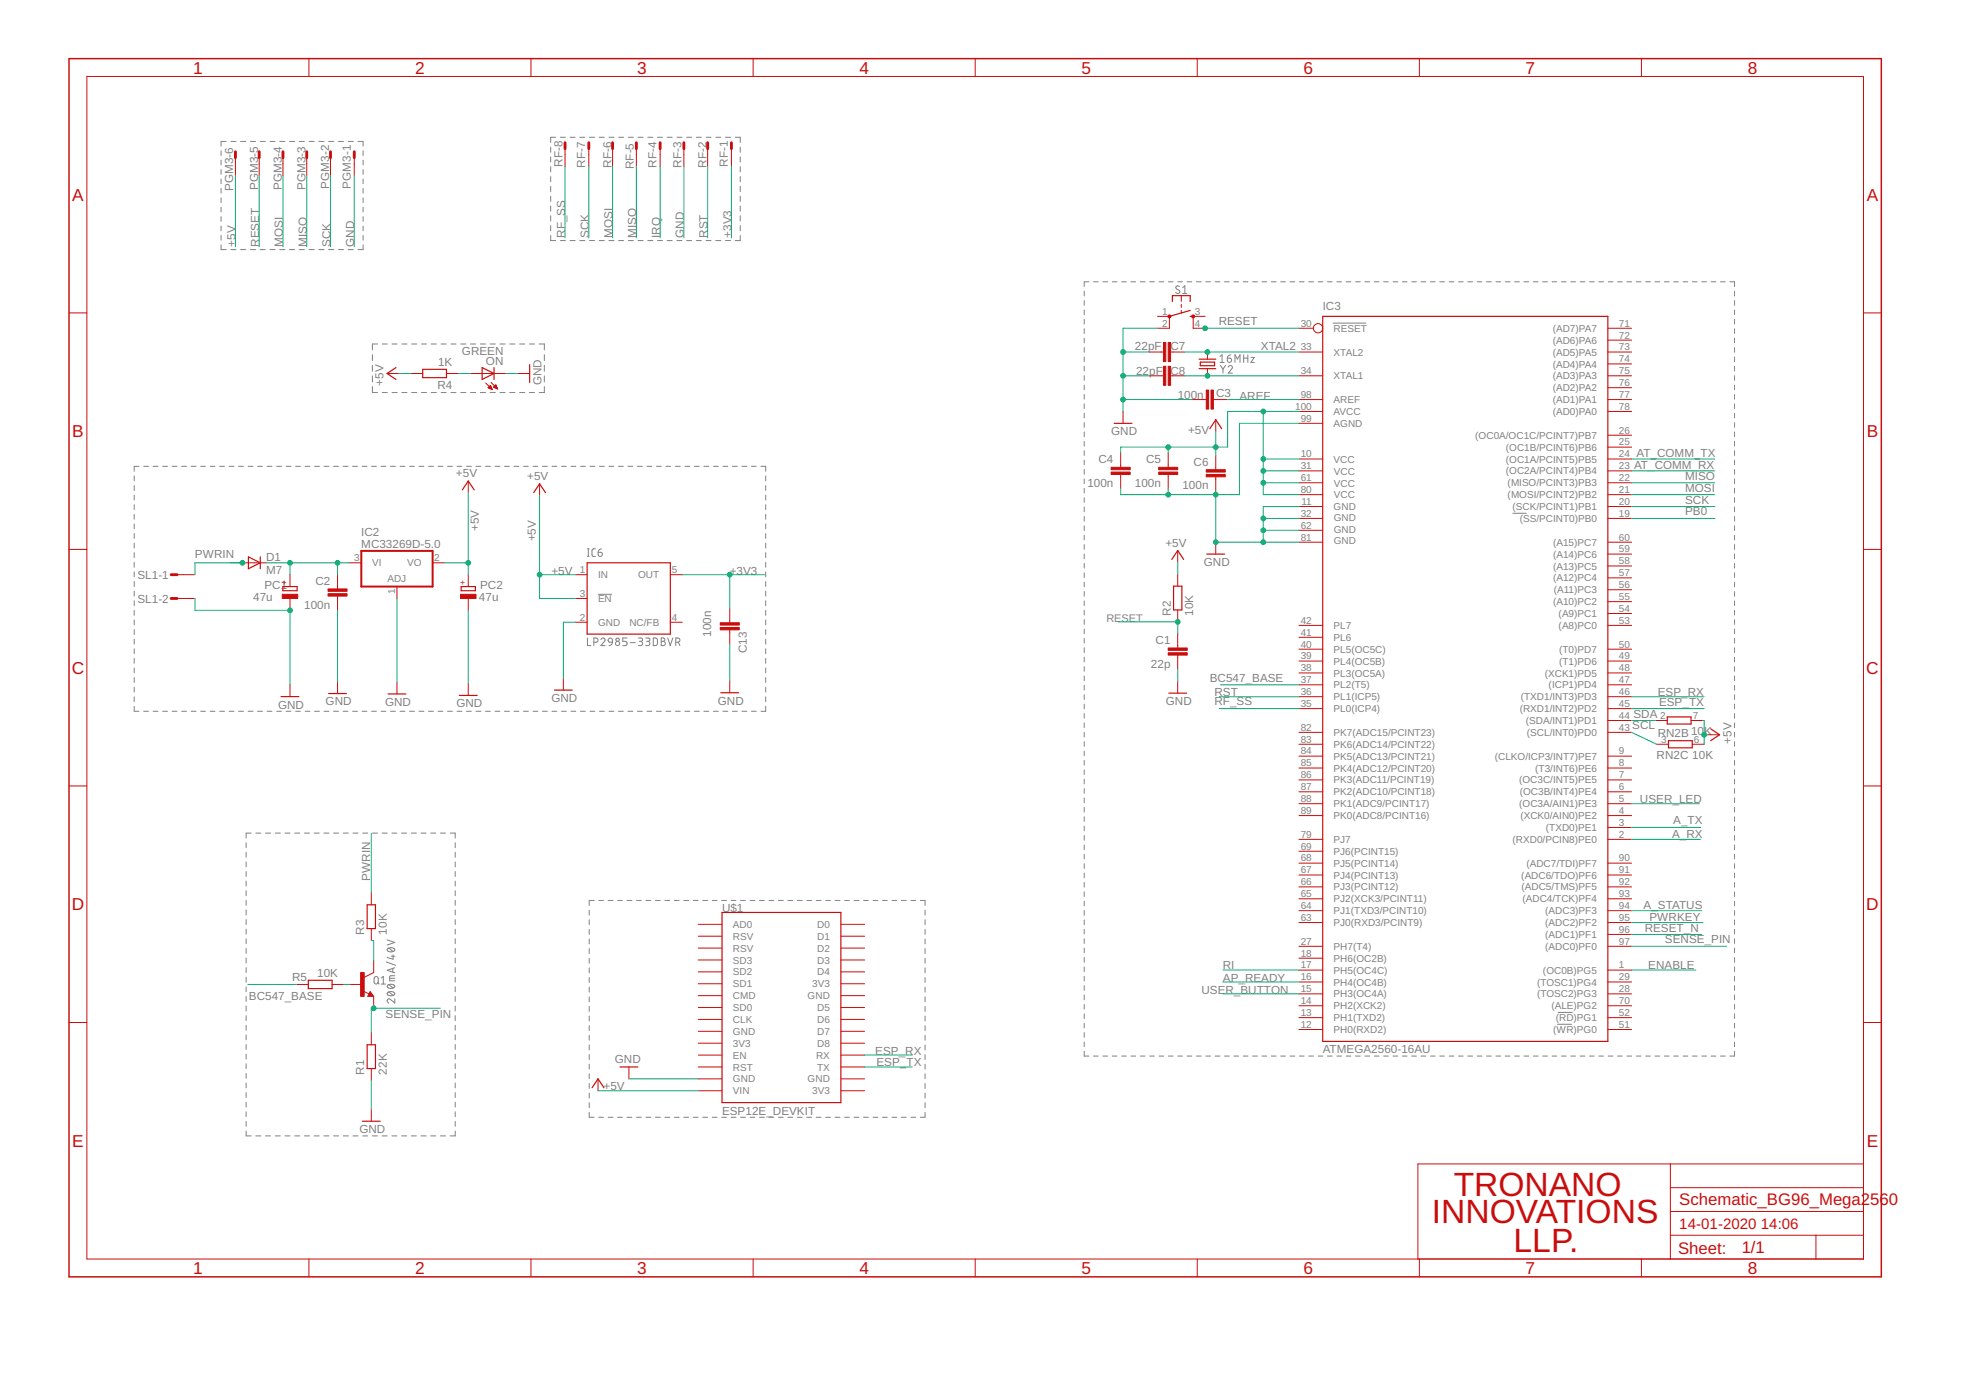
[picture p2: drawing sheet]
<svg xmlns="http://www.w3.org/2000/svg" width="420mm" height="297mm" viewBox="0 0 420 297" stroke-linecap="round" stroke-linejoin="round" font-family="sans-serif">
<g fill="none" stroke="#808080" stroke-width=".21">
<path d="M47.2 32.2v1M47.2 34.2v1M47.2 36.2v1.1M47.2 38.2v1.1M48.3 30.2h-1.1v1M49.3 30.2h1.1M51.4 30.2h1.1M53.5 30.2h1.1M55.6 30.2h1.1M57.7 30.2h1.1M59.8 30.2h1.1M61.9 30.2h1.1"/>
<path d="M64 30.2h1M66.1 30.2h1M68.1 30.2h1.1M70.2 30.2h1.1M72.3 30.2h1.1M74.4 30.2h1.1M76.5 30.2h1.1v1M77.6 32.2v1M77.6 34.2v1M77.6 36.2v1.1M77.6 38.2v1.1M117.7 31.4v1.1"/>
<path d="M117.7 33.5v1.1M117.7 35.6v1.1M117.7 37.7v1.1M117.7 39.8v1.1M118.8 29.3h-1.1v1.1M119.8 29.3h1M121.8 29.3h1.1M123.9 29.3h1.1M126 29.3h1.1M128.1 29.3h1M130.1 29.3h1.1M132.2 29.3h1.1"/>
<path d="M134.3 29.3h1.1M136.4 29.3h1M138.4 29.3h1.1M140.5 29.3h1.1M142.6 29.3h1.1M144.7 29.3h1M146.7 29.3h1.1M148.8 29.3h1.1M150.9 29.3h1.1M153 29.3h1.1M155 29.3h1.1M157.1 29.3h1.1v1.1"/>
<path d="M158.2 31.4v1.1M158.2 33.5v1.1M158.2 35.6v1.1M158.2 37.7v1.1M158.2 39.8v1.1M47.2 40.3v1M47.2 42.3v1M47.2 44.3v1M47.2 46.3v1M47.2 48.3v1M47.2 50.3v1M47.2 52.3v1h1.1"/>
<path d="M49.3 53.3h1.1M51.4 53.3h1.1M53.5 53.3h1.1M55.6 53.3h1.1M57.7 53.3h1.1M59.8 53.3h1.1M61.9 53.3h1.1M64 53.3h1M66.1 53.3h1M68.1 53.3h1.1M70.2 53.3h1.1M72.3 53.3h1.1"/>
<path d="M74.4 53.3h1.1M77.6 40.3v1M77.6 42.3v1M77.6 44.3v1M77.6 46.3v1M77.6 48.3v1M77.6 50.3v1M77.6 52.3v1h-1.1M117.7 41.9v1.1M117.7 44v1.1M117.7 46.1v1.1M117.7 48.2v1.1"/>
<path d="M117.7 50.3v1.1h1.1M119.8 51.4h1M121.8 51.4h1.1M123.9 51.4h1.1M126 51.4h1.1M128.1 51.4h1M130.1 51.4h1.1M132.2 51.4h1.1M134.3 51.4h1.1M136.4 51.4h1M138.4 51.4h1.1M140.5 51.4h1.1"/>
<path d="M142.6 51.4h1.1M144.7 51.4h1M146.7 51.4h1.1M148.8 51.4h1.1M150.9 51.4h1.1M153 51.4h1.1M155 51.4h1.1M158.2 41.9v1.1M158.2 44v1.1M158.2 46.1v1.1M158.2 48.2v1.1M158.2 50.3v1.1h-1.1"/>
<path d="M79.6 75.8v1.3M79.6 78.1v1.2M80.7 73.5h-1.1v1.3M81.7 73.5h1.1M83.8 73.5h1.1M85.9 73.5h1.1M88 73.5h1.1M90.1 73.5h1.1M92.2 73.5h1.1M94.3 73.5h1.1M96.4 73.5h1.1M98.5 73.5h1.1"/>
<path d="M100.6 73.5h1.1M102.7 73.5h1.1M104.8 73.5h1.1M106.8 73.5h1.1M108.9 73.5h1.1M111 73.5h1.1M113.1 73.5h1.1M115.2 73.5h1.1v1.3M116.3 75.8v1.3M116.3 78.1v1.2M231.7 62.2v1M231.7 64.2v1"/>
<path d="M231.7 66.3v.9M231.7 68.2v1.1M231.7 70.3v1M231.7 72.3v1M231.7 74.3v1M231.7 76.3v1M231.7 78.3v1M232.7 60.2h-1v1M233.7 60.2h1M235.7 60.2h1M237.7 60.2h1M239.7 60.2h1"/>
<path d="M241.7 60.2h1M243.7 60.2h1M245.7 60.2h1M247.7 60.2h1M249.7 60.2h1M251.7 60.2h1M252.1 61.2l-.6-.1-.2 .3 .1 .3 .6 .3a.41 .41 0 0 1 0 .7 .41 .41 0 0 1-.6-.1l-.2-.1M252.8 61.4l.4-.3v1.6M252.8 62.7h.9M253.7 60.2h1M255.7 60.2h1M257.7 60.2h1"/>
<path d="M259.7 60.2h1M260.7 76.2l.5-.4v1.6M260.7 77.4h.9M260.8 78.1l.6 .8M261.4 78.9v.8M261.7 60.2h1M261.9 78.1l-.5 .8M262.3 76.5h.5a.45 .45 0 0 1 .4 .5 .45 .45 0 0 1-.5 .4 .45 .45 0 0 1-.4-.4zM262.5 78.5a.44 .44 0 0 1 .6-.4 .44 .44 0 0 1 .1 .7l-.7 .9h.9M263 75.8l-.6 .3-.1 .4M263.7 60.2h1M263.9 77.4v-1.6l.6 .9 .5-.9v1.6"/>
<path d="M265.7 60.2h1M265.8 76.5h.9M265.8 75.8v1.6M266.7 75.8v1.6M267.3 76.4h.8l-.8 1h.8M267.7 60.2h1M269.7 60.2h1M271.7 60.2h1M273.7 60.2h1M275.7 60.2h1M277.7 60.2h1M279.7 60.2h1"/>
<path d="M281.7 60.2h1M283.7 60.2h1M284.9 69h7M285.7 60.2h1M287.7 60.2h1M289.7 60.2h1M291.7 60.2h1M293.7 60.2h1M295.7 60.2h1M297.7 60.2h1M299.7 60.2h1M301.7 60.2h1"/>
<path d="M303.7 60.2h1M305.7 60.2h1M307.7 60.2h1M309.7 60.2h1M311.7 60.2h1M313.7 60.2h1M315.7 60.2h1M317.7 60.2h1M319.7 60.2h1M321.7 60.2h1M323.7 60.2h1M325.7 60.2h1"/>
<path d="M327.7 60.2h1M329.7 60.2h1M331.7 60.2h1M333.7 60.2h1M335.7 60.2h1M337.7 60.2h1M339.7 60.2h1M341.7 60.2h1M343.7 60.2h1M345.7 60.2h1M347.7 60.2h1M349.7 60.2h1"/>
<path d="M351.7 60.2h1M353.7 60.2h1M355.7 60.2h1M357.7 60.2h1M359.7 60.2h1M361.7 60.2h1M363.7 60.2h1M365.7 60.2h1M367.7 60.2h1M369.7 60.2h1v1M370.7 62.2v1M370.7 64.2v1"/>
<path d="M370.7 66.3v.9M370.7 68.2v1.1M370.7 70.3v1M370.7 72.3v1M370.7 74.3v1M370.7 76.3v1M370.7 78.3v1M29.7 99.7h-1v1M30.7 99.7h1M32.7 99.7h1.1M34.8 99.7h1M36.8 99.7h1"/>
<path d="M38.8 99.7h1.1M40.9 99.7h1M42.9 99.7h1M44.9 99.7h1M46.9 99.7h1.1M49 99.7h1M51 99.7h1M53 99.7h1.1M55.1 99.7h1M57.1 99.7h1M59.1 99.7h1.1M61.2 99.7h1"/>
<path d="M63.2 99.7h1M65.2 99.7h1M67.2 99.7h1.1M69.3 99.7h1M71.3 99.7h1M73.3 99.7h1.1M75.4 99.7h1M77.4 99.7h1M79.4 99.7h1M79.6 80.3v1.3M79.6 82.6v1.3h1.1M81.4 99.7h1.1"/>
<path d="M81.7 83.9h1.1M83.5 99.7h1M83.8 83.9h1.1M85.5 99.7h1M85.9 83.9h1.1M87.5 99.7h1.1M88 83.9h1.1M89.6 99.7h1M90.1 83.9h1.1M91.6 99.7h1M92.2 83.9h1.1M93.6 99.7h1"/>
<path d="M94.3 83.9h1.1M95.7 99.7h1M96.4 83.9h1.1M97.7 99.7h1M98.5 83.9h1.1M99.7 99.7h1M100.6 83.9h1.1M101.7 99.7h1.1M102.7 83.9h1.1M103.8 99.7h1M104.8 83.9h1.1M105.8 99.7h1"/>
<path d="M106.8 83.9h1.1M107.8 99.7h1.1M108.9 83.9h1.1M109.9 99.7h1M111 83.9h1.1M111.9 99.7h1M113.1 83.9h1.1M113.9 99.7h1M115.9 99.7h1.1M116.3 80.3v1.3M116.3 82.6v1.3h-1.1M118 99.7h1"/>
<path d="M120 99.7h1M122 99.7h1.1M124.1 99.7h1M126.1 99.7h1M128.1 99.7h1M130.2 99.7h1M132.2 99.7h1M134.2 99.7h1M136.2 99.7h1.1M138.3 99.7h1M140.3 99.7h1M142.3 99.7h1"/>
<path d="M144.4 99.7h1M146.4 99.7h1M148.4 99.7h1M150.4 99.7h1.1M152.5 99.7h1M154.5 99.7h1M156.5 99.7h1.1M158.6 99.7h1M160.6 99.7h1M162.6 99.7h1v1M231.7 80.3v1M231.7 82.3v1"/>
<path d="M231.7 84.3v1M231.7 86.3v1M231.7 88.3v1M231.7 90.3v1M231.7 92.3v1M231.7 94.3v1M231.7 96.3v1M231.7 98.3v1M370.7 80.3v1M370.7 82.3v1M370.7 84.3v1M370.7 86.3v1"/>
<path d="M370.7 88.3v1M370.7 90.3v1M370.7 92.3v1M370.7 94.3v1M370.7 96.3v1M370.7 98.3v1M28.7 101.7v1.1M28.7 103.8v1M28.7 105.8v1M28.7 107.9v1M28.7 109.9v1.1M28.7 112v1"/>
<path d="M28.7 114v1.1M28.7 116.1v1M28.7 118.1v1.1M125.5 118.9h.4M125.5 117.3h.4M125.7 117.3v1.6M127.3 117.3h-.6l-.2 .3 .1 1.1 .1 .2h.6M127.8 118h.6a.45 .45 0 0 1 .3 .5 .45 .45 0 0 1-.5 .4 .45 .45 0 0 1-.4-.4zM128.5 117.3l-.5 .3-.2 .4M163.6 101.7v1.1M163.6 103.8v1M163.6 105.8v1"/>
<path d="M163.6 107.9v1M163.6 109.9v1.1M163.6 112v1M163.6 114v1.1M163.6 116.1v1M163.6 118.1v1.1M231.7 100.3v1M231.7 102.3v1.1M231.7 104.4v.9M231.7 106.4v1M231.7 108.4v1M231.7 110.4v1"/>
<path d="M231.7 112.4v1M231.7 114.4v1M231.7 116.4v1M231.7 118.4v1M323.3 109.7h2.9M370.7 100.3v1M370.7 102.3v1.1M370.7 104.4v.9M370.7 106.4v1M370.7 108.4v1M370.7 110.4v1M370.7 112.4v1"/>
<path d="M370.7 114.4v1M370.7 116.4v1M370.7 118.4v1M28.7 120.2v1M28.7 122.2v1.1M28.7 124.3v1M28.7 126.3v1.1M28.7 128.4v1M28.7 130.4v1.1M28.7 132.5v1M28.7 134.5v1.1M28.7 136.6v1"/>
<path d="M28.7 138.6v1.1M125.5 136.3v1.7h.8M126.9 137.2h.5a.46 .46 0 0 0 .4-.4 .46 .46 0 0 0-.4-.5h-.5v1.7M127.8 127h3M128.4 136.7a.44 .44 0 0 1 .6-.3 .44 .44 0 0 1 .2 .7l-.8 .9h.9M130.1 136.5l.3-.2 .3 .2 .2 .7-.8-.1-.1-.3zM130.9 137.2l-.2 .5-.5 .3M134 136.3h-.9v.8h.5a.47 .47 0 0 1 .4 .4 .47 .47 0 0 1-.4 .5h-.5M134.7 137.3h1.1M136.4 136.3h.6a.36 .36 0 0 1 .3 .4 .36 .36 0 0 1-.3 .4h-.4M136.9 137.1a.46 .46 0 0 1 .4 .4 .46 .46 0 0 1-.4 .5h-.5M138 136.3h.5a.36 .36 0 0 1 .4 .4 .36 .36 0 0 1-.4 .4h-.3"/>
<path d="M138.5 137.1a.46 .46 0 0 1 .4 .4 .46 .46 0 0 1-.4 .5h-.5M139.6 136.3l.6 .1 .3 .2v1.1l-.3 .2-.6 .1zM141.3 136.3h.5a.36 .36 0 0 1 .3 .4 .36 .36 0 0 1-.3 .4 .46 .46 0 0 1 .4 .4 .46 .46 0 0 1-.4 .5h-.5zM141.3 137.1h.5M142.7 136.3l.5 1.7 .6-1.7M144.4 137.2h.5a.46 .46 0 0 0 .4-.4 .46 .46 0 0 0-.4-.5h-.5v1.7M144.9 137.2l.4 .8M163.6 120.2v1M163.6 122.2v1.1M163.6 124.3v1M163.6 126.3v1.1M163.6 128.4v1"/>
<path d="M163.6 130.4v1.1M163.6 132.5v1M163.6 134.5v1.1M163.6 136.6v1M163.6 138.6v1.1M231.7 120.4v1M231.7 122.4v1M231.7 124.4v1M231.7 126.4v1M231.7 128.4v1M231.7 130.4v1M231.7 132.4v1"/>
<path d="M231.7 134.4v1M231.7 136.4v1M231.7 138.4v1M370.7 120.4v1M370.7 122.4v1M370.7 124.4v1M370.7 126.4v1M370.7 128.4v1M370.7 130.4v1M370.7 132.4v1M370.7 134.4v1M370.7 136.4v1"/>
<path d="M370.7 138.4v1M28.7 140.7v1M28.7 142.7v1.1M28.7 144.8v1M28.7 146.9v1M28.7 148.9v1M28.7 150.9v1.1h1M30.7 152h1M32.7 152h1.1M34.8 152h1M36.8 152h1M38.8 152h1.1"/>
<path d="M40.9 152h1M42.9 152h1M44.9 152h1M46.9 152h1.1M49 152h1M51 152h1M53 152h1.1M55.1 152h1M57.1 152h1M59.1 152h1.1M61.2 152h1M63.2 152h1"/>
<path d="M65.2 152h1M67.2 152h1.1M69.3 152h1M71.3 152h1M73.3 152h1.1M75.4 152h1M77.4 152h1M79.4 152h1M81.4 152h1.1M83.5 152h1M85.5 152h1M87.5 152h1.1"/>
<path d="M89.6 152h1M91.6 152h1M93.6 152h1M95.7 152h1M97.7 152h1M99.7 152h1M101.7 152h1.1M103.8 152h1M105.8 152h1M107.8 152h1.1M109.9 152h1M111.9 152h1"/>
<path d="M113.9 152h1M115.9 152h1.1M118 152h1M120 152h1M122 152h1.1M124.1 152h1M126.1 152h1M128.1 152h1M130.2 152h1M132.2 152h1M134.2 152h1M136.2 152h1.1"/>
<path d="M138.3 152h1M140.3 152h1M142.3 152h1M144.4 152h1M146.4 152h1M148.4 152h1M150.4 152h1.1M152.5 152h1M154.5 152h1M156.5 152h1.1M158.6 152h1M160.6 152h1"/>
<path d="M163.6 140.7v1M163.6 142.7v1.1M163.6 144.8v1M163.6 146.9v1M163.6 148.9v1M163.6 150.9v1.1h-1M231.7 140.4v1.1M231.7 142.5v.9M231.7 144.5v1M231.7 146.5v1M231.7 148.5v1M231.7 150.5v1"/>
<path d="M231.7 152.5v1M231.7 154.5v1M231.7 156.5v1M231.7 158.5v1M370.7 140.4v1.1M370.7 142.5v.9M370.7 144.5v1M370.7 146.5v1M370.7 148.5v1M370.7 150.5v1M370.7 152.5v1M370.7 154.5v1"/>
<path d="M370.7 156.5v1M370.7 158.5v1M53.7 178h-1.1v1.1M54.7 178h1.1M56.7 178h1.1M58.8 178h1.1M60.9 178h1.1M63 178h1.1M65.1 178h1M67.1 178h1.1M69.2 178h1.1M71.3 178h1.1"/>
<path d="M73.4 178h1M75.4 178h1.1M77.5 178h1.1M79.6 178h1.1M81.7 178h1M83.8 178h1M85.8 178h1.1M87.9 178h1.1M90 178h1.1M92.1 178h1M94.1 178h1.1M96.2 178h1.1v1.1"/>
<path d="M231.7 160.5v1M231.7 162.5v1M231.7 164.5v1M231.7 166.5v1M231.7 168.5v1M231.7 170.5v1M231.7 172.5v1M231.7 174.5v1M231.7 176.6v.9M231.7 178.5v1.1M370.7 160.5v1M370.7 162.5v1"/>
<path d="M370.7 164.5v1M370.7 166.5v1M370.7 168.5v1M370.7 170.5v1M370.7 172.5v1M370.7 174.5v1M370.7 176.6v.9M370.7 178.5v1.1M52.6 180.1v1M52.6 182.1v1.1M52.6 184.2v1.1M52.6 186.2v1.1"/>
<path d="M52.6 188.3v1.1M52.6 190.4v1M52.6 192.4v1.1M52.6 194.5v1M52.6 196.5v1.1M52.6 198.6v1M97.3 180.1v1M97.3 182.1v1.1M97.3 184.2v1.1M97.3 186.2v1.1M97.3 188.3v1.1M97.3 190.4v1"/>
<path d="M97.3 192.4v1.1M97.3 194.5v1M97.3 196.5v1.1M97.3 198.6v1M125.9 194.5v1.1M125.9 196.6v1M125.9 198.6v1.1M127 192.4h-1.1v1.1M128 192.4h1M130 192.4h1M132 192.4h1M134 192.4h1"/>
<path d="M136 192.4h1.1M138 192.4h1.1M140.1 192.4h1M142.1 192.4h1M144.1 192.4h1M146.1 192.4h1.1M148.2 192.4h1M150.2 192.4h1M152.2 192.4h1M154.2 192.4h1.1M156.3 192.4h1M158.3 192.4h1"/>
<path d="M160.3 192.4h1M162.3 192.4h1M164.3 192.4h1.1M166.3 192.4h1.1M168.4 192.4h1M170.4 192.4h1M172.4 192.4h1M174.4 192.4h1.1M176.5 192.4h1M178.5 192.4h1M180.5 192.4h1M182.5 192.4h1.1"/>
<path d="M184.6 192.4h1M186.6 192.4h1M188.6 192.4h1M190.6 192.4h1M192.6 192.4h1.1M194.7 192.4h1M196.7 192.4h1v1.1M197.7 194.5v1.1M197.7 196.6v1M197.7 198.6v1.1M231.7 180.6v1M231.7 182.6v1"/>
<path d="M231.7 184.6v1M231.7 186.6v1M231.7 188.6v1M231.7 190.6v1M231.7 192.6v1M231.7 194.6v1M231.7 196.6v1M231.7 198.6v1M370.7 180.6v1M370.7 182.6v1M370.7 184.6v1M370.7 186.6v1"/>
<path d="M370.7 188.6v1M370.7 190.6v1M370.7 192.6v1M370.7 194.6v1M370.7 196.6v1M370.7 198.6v1M52.6 200.6v1.1M52.6 202.7v1M52.6 204.7v1.1M52.6 206.8v1M52.6 208.8v1.1M52.6 210.9v1"/>
<path d="M52.6 212.9v1.1M52.6 215v1M52.6 217v1.1M52.6 219.1v1.1M80.1 208.8l.3-.1 .4 .2v.9a.44 .44 0 0 1-.4 .5 .44 .44 0 0 1-.5-.5zM80.7 209.9l.3 .4M81.5 209l.4-.3v1.6M81.5 210.3h.9M82.5 205.6l2 .7M82.7 200.9l1.7 .5-1.7 .6M82.8 212.1a1.03 1.03 0 0 1 1.6 .2 .97 .97 0 0 1-1.7 0zM82.8 210.5a1.03 1.03 0 0 1 1.6 .3 .97 .97 0 0 1-1.7 0z"/>
<path d="M82.8 202.7a1.03 1.03 0 0 1 1.6 .3 .97 .97 0 0 1-1.7 0zM83.1 212l.9 .7M83.1 210.4l.9 .7M83.1 202.6l.9 .7M83.3 209.1h1.1M83.6 204.3h.8M83.9 206.9v.9M84 204.1v.9l-1.3-.4M84.4 213.4v1l-.9-.8a.44 .44 0 0 0-.8 .1 .44 .44 0 0 0 .4 .7M84.4 208.5h-1l-.1 .3v.8h1.1M84.4 206.8l-1.7 .5 1.7 .6M97.3 200.6v1.1"/>
<path d="M97.3 202.7v1M97.3 204.7v1.1M97.3 206.8v1M97.3 208.8v1.1M97.3 210.9v1M97.3 212.9v1.1M97.3 215v1M97.3 217v1.1M97.3 219.1v1.1M125.9 200.7v1M125.9 202.7v1.1M125.9 204.8v1"/>
<path d="M125.9 206.8v1.1M125.9 208.9v1.1M125.9 210.9v1.1M125.9 213v1.1M125.9 215.1v1M125.9 217.1v1.1M125.9 219.2v1M197.7 200.7v1M197.7 202.7v1.1M197.7 204.8v1M197.7 206.8v1.1M197.7 208.9v1.1"/>
<path d="M197.7 210.9v1.1M197.7 213v1.1M197.7 215.1v1M197.7 217.1v1.1M197.7 219.2v1M231.7 200.6v1M231.7 202.6v1M231.7 204.6v1M231.7 206.6v1M231.7 208.6v1M231.7 210.6v1M231.7 212.6v1.1"/>
<path d="M231.7 214.7v.9M231.7 216.7v1M231.7 218.7v1M332.8 218.9h3.1M333 216.3h3M370.7 200.6v1M370.7 202.6v1M370.7 204.6v1M370.7 206.6v1M370.7 208.6v1M370.7 210.6v1M370.7 212.6v1.1"/>
<path d="M370.7 214.7v.9M370.7 216.7v1M370.7 218.7v1M52.6 221.1v1.1M52.6 223.2v1.1M52.6 225.3v1M52.6 227.3v1.1M52.6 229.4v1M52.6 231.4v1.1M52.6 233.5v1M52.6 235.5v1.1M52.6 237.6v1"/>
<path d="M52.6 239.6v1.1M97.3 221.1v1.1M97.3 223.2v1.1M97.3 225.3v1M97.3 227.3v1.1M97.3 229.4v1M97.3 231.4v1.1M97.3 233.5v1M97.3 235.5v1.1M97.3 237.6v1M97.3 239.6v1.1M125.9 221.2v1.1"/>
<path d="M125.9 223.3v1.1M125.9 225.4v1M125.9 227.4v1.1M125.9 229.5v1M125.9 231.5v1.1M125.9 233.6v1.1M125.9 235.6v1.1M125.9 237.7v1.1h1.1M128 238.8h1M130 238.8h1M132 238.8h1M134 238.8h1"/>
<path d="M136 238.8h1.1M138 238.8h1.1M140.1 238.8h1M142.1 238.8h1M144.1 238.8h1M146.1 238.8h1.1M148.2 238.8h1M150.2 238.8h1M152.2 238.8h1M154.2 238.8h1.1M156.3 238.8h1M158.3 238.8h1"/>
<path d="M160.3 238.8h1M162.3 238.8h1M164.3 238.8h1.1M166.3 238.8h1.1M168.4 238.8h1M170.4 238.8h1M172.4 238.8h1M174.4 238.8h1.1M176.5 238.8h1M178.5 238.8h1M180.5 238.8h1M182.5 238.8h1.1"/>
<path d="M184.6 238.8h1M186.6 238.8h1M188.6 238.8h1M190.6 238.8h1M192.6 238.8h1.1M194.7 238.8h1M197.7 221.2v1.1M197.7 223.3v1.1M197.7 225.4v1M197.7 227.4v1.1M197.7 229.5v1M197.7 231.5v1.1"/>
<path d="M197.7 233.6v1.1M197.7 235.6v1.1M197.7 237.7v1.1h-1M231.7 220.7v1M231.7 222.7v1M231.7 224.7v1h1M233.7 225.7h1M235.7 225.7h1M237.7 225.7h1M239.7 225.7h1M241.7 225.7h1M243.7 225.7h1"/>
<path d="M245.7 225.7h1M247.7 225.7h1M249.7 225.7h1M251.7 225.7h1M253.7 225.7h1M255.7 225.7h1M257.7 225.7h1M259.7 225.7h1M261.7 225.7h1M263.7 225.7h1M265.7 225.7h1M267.7 225.7h1"/>
<path d="M269.7 225.7h1M271.7 225.7h1M273.7 225.7h1M275.7 225.7h1M277.7 225.7h1M279.7 225.7h1M281.7 225.7h1M283.7 225.7h1M285.7 225.7h1M287.7 225.7h1M289.7 225.7h1M291.7 225.7h1"/>
<path d="M293.7 225.7h1M295.7 225.7h1M297.7 225.7h1M299.7 225.7h1M301.7 225.7h1M303.7 225.7h1M305.7 225.7h1M307.7 225.7h1M309.7 225.7h1M311.7 225.7h1M313.7 225.7h1M315.7 225.7h1"/>
<path d="M317.7 225.7h1M319.7 225.7h1M321.7 225.7h1M323.7 225.7h1M325.7 225.7h1M327.7 225.7h1M329.7 225.7h1M331.7 225.7h1M333.7 225.7h1M335.7 225.7h1M337.7 225.7h1M339.7 225.7h1"/>
<path d="M341.7 225.7h1M343.7 225.7h1M345.7 225.7h1M347.7 225.7h1M349.7 225.7h1M351.7 225.7h1M353.7 225.7h1M355.7 225.7h1M357.7 225.7h1M359.7 225.7h1M361.7 225.7h1M363.7 225.7h1"/>
<path d="M365.7 225.7h1M367.7 225.7h1M370.7 220.7v1M370.7 222.7v1M370.7 224.7v1h-1M52.6 241.7v1h1.1M54.7 242.7h1.1M56.7 242.7h1.1M58.8 242.7h1.1M60.9 242.7h1.1M63 242.7h1.1M65.1 242.7h1"/>
<path d="M67.1 242.7h1.1M69.2 242.7h1.1M71.3 242.7h1.1M73.4 242.7h1M75.4 242.7h1.1M77.5 242.7h1.1M79.6 242.7h1.1M81.7 242.7h1M83.8 242.7h1M85.8 242.7h1.1M87.9 242.7h1.1M90 242.7h1.1"/>
<path d="M92.1 242.7h1M94.1 242.7h1.1M97.3 241.7v1h-1.1"/>
<circle cx="132" cy="137.5" r=".46"/>
<circle cx="132" cy="136.7" r=".36"/>
</g>
<g fill="none" stroke="#c90d0c" stroke-width=".21">
<path d="M18.6 16.3h379.7v252.7h-379.7zM66 12.5v3.8M113.5 12.5v3.8M161 12.5v3.8M208.4 12.5v3.8M255.9 12.5v3.8M303.3 12.5v3.8M350.8 12.5v3.8M50.3 33.7v3.8M55.4 33.7v3.8M60.5 33.7v3.8M65.6 33.7v3.8"/>
<path d="M70.6 33.7v3.8M75.7 33.7v3.8M120.8 31.8v3.8M125.8 31.8v3.8M130.9 31.8v3.8M136 31.8v3.8M141.1 31.8v3.8M146.2 31.8v3.8M151.2 31.8v3.8M156.3 31.8v3.8M14.8 66.9h3.8M82.7 79.8h2.6"/>
<path d="M87.8 79.8h2.5M95.4 79.8h2.6M100.5 79.8h7.6M110.7 79.8h2.5M245.6 75.2h3M247.4 67.6h2.5v2.5h-2.5M250.2 75.2h3M252.5 63.2v1.2M252.5 65.1v.6M252.5 66.3v.7M257.5 67.6h-2.5v2.5h2.5M258 75.2v1.6"/>
<path d="M258 78.8v1.5M277.6 75.2h5.1M277.6 70.1h3.1M343.6 77.8h5.1M343.6 75.2h5.1M343.6 72.7h5.1M343.6 70.1h5.1M398.3 66.9h3.8M103.8 81.9l1.4 1.3M104.4 82.9h.7M104.4 82.8h.6M104.5 82.7h.4"/>
<path d="M104.6 82.5h.3M104.7 83h.4M104.8 82.4h.1M104.8 82.4l.4 .8-.9-.3zM104.9 81.7l1.4 1.4M105 83.2h.2M105.5 82.7l.5-.5 .3 .9zM105.5 82.7h.7M105.6 82.8h.6M105.6 82.5h.5M105.8 82.4h.2M105.8 82.9h.5"/>
<path d="M105.9 82.3h.1M106.1 83h.2M239.5 96.8v3.1M240 87.9v2.6M245.6 80.3h3M249.7 96.8v3.1M250.2 80.3h3M254.7 85.4h3.1M259.3 85.4h3.1M259.8 89.7v2.5M259.8 97.3v3.1M277.6 87.9h5.1"/>
<path d="M277.6 85.4h5.1M277.6 80.3h5.1M277.6 98.1h5.1M277.6 90.5h5.1M343.6 87.9h5.1M343.6 85.4h5.1M343.6 82.8h5.1M343.6 80.3h5.1M343.6 93h5.1M343.6 98.1h5.1M343.6 95.5h5.1M14.8 117.4h3.8"/>
<path d="M100.1 102.8v2.5M115.3 103.4v2.5M239.5 101.4v3M249.7 101.4v3M251.7 117.6v2.6M259.8 101.9v3M259.8 115.9v2.5M277.6 115.9h5.1M277.6 103.2h5.1M277.6 105.7h5.1M277.6 100.6h5.1M277.6 108.2h5.1"/>
<path d="M277.6 110.8h5.1M277.6 113.3h5.1M343.6 118.4h5.1M343.6 115.9h5.1M343.6 103.2h5.1M343.6 105.7h5.1M343.6 100.6h5.1M343.6 108.2h5.1M343.6 110.8h5.1M398.3 117.4h3.8M37.8 122.8h3.9M37.8 127.9h3.9"/>
<path d="M51.8 120.3h5.1M62 122.8v2.5M62 127.9v2.5M72.1 122.8v3.1M72.1 127.4v3M74.7 120.3h2.5M84.8 125.3v2.6M92.5 120.3h2.5M100.1 122.8v2.5M100.1 127.9v2.5M122.9 122.8h2.6M122.9 127.9h2.6"/>
<path d="M122.9 133h2.6M143.3 122.8h2.5M143.3 133h2.5M156 130v3.1M156 134.6v3M251.7 122.7v2.6M251.7 130.3v2.6M251.7 135.4v3.1M251.7 140v3M277.6 133.6h5.1M277.6 138.7h5.1M277.6 136.2h5.1"/>
<path d="M343.6 133.6h5.1M343.6 131.1h5.1M343.6 128.6h5.1M343.6 126h5.1M343.6 123.5h5.1M343.6 120.9h5.1M343.6 138.7h5.1M62 146.3v2.6M72.1 145.7v2.5M84.8 145.8v2.5M100.1 146.1v2.5M120.4 144.9v2.6"/>
<path d="M156 145.5v2.5M251.7 145.6v2.5M277.6 146.3h5.1M277.6 151.4h5.1M277.6 156.5h5.1M277.6 141.3h5.1M277.6 148.9h5.1M277.6 143.8h5.1M277.6 159h5.1M343.6 146.3h5.1M343.6 151.4h5.1M343.6 156.5h5.1"/>
<path d="M343.6 154h5.1M343.6 141.3h5.1M343.6 148.9h5.1M343.6 143.8h5.1M353.8 154h2.5M354 159h2.6M361.4 154h2.5M361.7 159h2.5M365 157h2.5M14.8 168h3.8M277.6 161.6h5.1M277.6 171.7h5.1"/>
<path d="M277.6 169.2h5.1M277.6 166.7h5.1M277.6 179.4h5.1M277.6 164.1h5.1M277.6 174.3h5.1M343.6 161.6h5.1M343.6 171.7h5.1M343.6 169.2h5.1M343.6 166.7h5.1M343.6 179.4h5.1M343.6 164.1h5.1M343.6 176.8h5.1"/>
<path d="M343.6 174.3h5.1M398.3 168h3.8M79.4 190.8v2.6M79.4 198.4v2.6M149.2 197.5h5.1M179.7 197.5h5.1M277.6 197.1h5.1M277.6 194.6h5.1M277.6 192.1h5.1M277.6 189.5h5.1M277.6 187h5.1M277.6 184.4h5.1"/>
<path d="M277.6 181.9h5.1M343.6 199.7h5.1M343.6 197.1h5.1M343.6 194.6h5.1M343.6 192.1h5.1M343.6 189.5h5.1M343.6 187h5.1M343.6 184.4h5.1M14.8 218.5h3.8M63.4 210.4h2.5M71 210.4h2.5M74.8 210.4h2.5"/>
<path d="M77.6 211.8l1.3 .6M79.1 211.9l.8 1h-1.3zM79.9 205.3v2.5l-2.1 1.1M79.9 212.9v2.6M149.2 200.1h5.1M149.2 202.6h5.1M149.2 205.1h5.1M149.2 207.7h5.1M149.2 210.2h5.1M149.2 212.8h5.1M149.2 215.3h5.1M149.2 217.8h5.1"/>
<path d="M179.7 200.1h5.1M179.7 202.6h5.1M179.7 205.1h5.1M179.7 207.7h5.1M179.7 210.2h5.1M179.7 212.8h5.1M179.7 215.3h5.1M179.7 217.8h5.1M277.6 202.2h5.1M277.6 214.9h5.1M277.6 207.3h5.1M277.6 217.5h5.1"/>
<path d="M277.6 209.8h5.1M277.6 212.4h5.1M277.6 204.8h5.1M343.6 202.2h5.1M343.6 214.9h5.1M343.6 207.3h5.1M343.6 217.5h5.1M343.6 209.8h5.1M343.6 212.4h5.1M398.3 218.5h3.8M79.4 220.7v2.6M79.4 228.3v2.6"/>
<path d="M79.4 237.1v2.5M127.8 230.5v2.6M134.4 228v2.5M149.2 220.4h5.1M149.2 222.9h5.1M149.2 225.5h5.1M149.2 228h5.1M149.2 230.5h5.1M149.2 233.1h5.1M179.7 220.4h5.1M179.7 222.9h5.1M179.7 225.5h5.1"/>
<path d="M179.7 228h5.1M179.7 230.5h5.1M179.7 233.1h5.1M277.6 220h5.1M343.6 220h5.1M357 248.7v20.3M357 258.9h41.3M357 253.8h41.3M398.3 248.7h-95.3v20.3M66 269v3.9M113.5 269v3.9M161 269v3.9"/>
<path d="M208.4 269v3.9M255.9 269v3.9M303.3 269v3.9M350.8 269v3.9M357 264h41.3M388.1 264v5"/>
<circle cx="281.7" cy="70.1" r=".99"/>
</g>
<path d="M14.8 12.5h387.3v260.4h-387.3z" fill="none" stroke="#c90d0c" stroke-width=".32"/>
<g fill="none" stroke="#c90d0c" stroke-width=".25">
<path d="M84.6 78.5l-1.9 1.3 1.9 1.3M90.3 78.9h5.1v1.8h-5.1zM103 78.5l2.6 1.3-2.6 1.3zM105.6 78.5v2.6M113.2 77.9v3.8M250.5 64.4v-1.2h3.9v1.2M254.4 67.6h.6M254.4 66.3l-4.5 1.3M256.3 78.8h3.5M256.3 76.8h3.5M256.5 77.4h3.1v.7h-3.1zM282.7 67.6h60.9v154.9h-60.9z"/>
<path d="M238.1 90.5h3.8M258.6 91.6l1.2-1.9 1.3 1.9M53.1 119l2.5 1.3-2.5 1.2zM55.6 119v2.5M98.8 104.7l1.3-1.9 1.2 1.9M114 105.3l1.3-1.9 1.3 1.9M250.4 119.5l1.3-1.9 1.3 1.9M257.9 118.4h3.8M60.5 125.3h3v.9h-3zM98.6 125.3h3v.9h-3zM125.5 120.3h17.8v15.2h-17.8zM250.8 125.3h1.8v5h-1.8z"/>
<path d="M60.1 148.9h3.8M70.2 148.2h3.8M82.9 148.3h3.8M98.2 148.6h3.8M118.5 147.5h3.8M154.1 148h3.8M249.8 148.1h3.8M356.3 153.2h5.1v1.5h-5.1zM356.6 158.3h5.1v1.5h-5.1zM365.6 155.7l1.9 1.3-1.9 1.3M78.5 193.4h1.7v5h-1.7zM154.3 195h25.4v40.6h-25.4z"/>
<path d="M65.9 209.5h5.1v1.8h-5.1zM79.1 212.4l.1 .3h-.4l.3-.5 .5 .6h-.8M77.4 239.6h3.9M78.5 223.3h1.7v5h-1.7zM126.5 232.5l1.3-2 1.3 2M132.5 228h3.8"/>
</g>
<g fill="#c90d0c" stroke="#c90d0c" stroke-width=".21">
<path d="M257.8 101.4h4.1v.5h-4.1z"/>
<path d="M257.8 100.4h4.1v.5h-4.1z"/>
<path d="M247.6 100.9h4.1v.5h-4.1z"/>
<path d="M247.6 99.9h4.1v.5h-4.1z"/>
<path d="M237.5 100.9h4v.5h-4z"/>
<path d="M237.5 99.9h4v.5h-4z"/>
<path d="M257.8 83.4h.5v4h-.5z"/>
<path d="M258.8 83.4h.5v4h-.5z"/>
<path d="M248.6 73.2h.6v4.1h-.6z"/>
<path d="M249.7 73.2h.5v4.1h-.5z"/>
<path d="M248.6 78.3h.6v4h-.6z"/>
<path d="M249.7 78.3h.5v4h-.5z"/>
<path d="M249.7 139.5h4v.5h-4z"/>
<path d="M249.7 138.5h4v.5h-4z"/>
<path d="M153.9 133.1h4.1v.5h-4.1z"/>
<path d="M153.9 134.1h4.1v.5h-4.1z"/>
<path d="M60.3 127h3.3v.9h-3.3z"/>
<path d="M98.4 127h3.3v.9h-3.3z"/>
<path d="M70.1 126.9h4.1v.5h-4.1z"/>
<path d="M70.1 125.9h4.1v.5h-4.1z"/>
<path d="M77.1 207.8h.7v5.1h-.7z"/>
</g>
<g fill="#c90d0c" stroke="#c90d0c" stroke-width=".21">
<path d="M249.7 67.4h.4v.5h-.4z" fill-rule="evenodd"/>
<path d="M254.8 67.4h.4v.5h-.4z" fill-rule="evenodd"/>
</g>
<path d="M77.2 117.7h15.3v7.6h-15.3z" fill="none" stroke="#c90d0c" stroke-width=".42"/>
<g fill="none" stroke="#c90d0c" stroke-width=".61">
<path d="M50.3 32.4v1.3M55.4 32.4v1.3M60.5 32.4v1.3M65.6 32.4v1.3M70.6 32.4v1.3M75.7 32.4v1.3M120.8 30.5v1.3M125.8 30.5v1.3M130.9 30.5v1.3M136 30.5v1.3M141.1 30.5v1.3M146.2 30.5v1.3"/>
<path d="M151.2 30.5v1.3M156.3 30.5v1.3M36.6 122.8h1.2M36.6 127.9h1.2"/>
</g>
<g fill="none" stroke="#0dab76" stroke-width=".21">
<path d="M50.3 37.5v15.2M55.4 37.5v15.2M60.5 37.5v15.2M65.6 37.5v15.2M70.6 37.5v15.2M75.7 37.5v15.2M120.8 35.6v15.2M125.8 35.6v15.2M130.9 35.6v15.2M136 35.6v15.2M141.1 35.6v15.2M146.2 35.6v15.2"/>
<path d="M151.2 35.6v15.2M156.3 35.6v15.2M85.3 79.8h2.5M98 79.8h2.5M108.1 79.8h2.6M240 75.2h5.6M247.4 70.1h-7.4v17.8M253.2 75.2h24.4M257.3 70.1h20.3M240 80.3h5.6M240 85.4h14.7M249.7 95.5v1.3"/>
<path d="M253.2 80.3h24.4M259.8 92.2v5.1M262.4 85.4h15.2M270 87.9v17.8h7.6M270 98.1h7.6M277.6 87.9h-15.2v7.6h-22.9v1.3M277.6 90.5h-12.7v15.2h-25.4v-1.3M348.7 98.1h17.8M100.1 105.3v17.5M115.3 105.9v22h7.6M249.7 104.4v1.3M259.8 104.9v11h17.8"/>
<path d="M270 100.6h7.6M270 103.2h7.6M270 110.8h7.6M270 113.3h7.6M277.6 108.2h-7.6v7.7M348.7 105.7h17.8M348.7 100.6h17.8M348.7 103.2h17.8M348.7 108.2h17.8M348.7 110.8h17.8M41.7 127.9v2.5h20.3v15.9M51.8 120.3h-10.1v2.5"/>
<path d="M56.9 120.3h17.8M62 120.3v2.5M72.1 120.3v2.5M72.1 130.4v15.3M84.8 127.9v17.9M95 120.3h5.1M100.1 130.4v15.7M115.3 122.8h7.6M122.9 133h-2.5v11.9M145.8 122.8h17.8M156 122.8v7.2M156 137.6v7.9"/>
<path d="M239 132.9h12.7v2.5M251.7 120.2v2.5M251.7 143v2.6M260.6 148.9h17M260.6 151.4h17M260.8 146.3h16.8M348.7 154h5.1M348.7 148.9h15.5M348.7 151.4h15.5M348.7 156.5l5.3 2.5M363.9 154h.3v5M364.2 157h.8"/>
<path d="M79.4 178.1v12.7M348.7 171.7h14.5M348.7 179.4h14.7M348.7 176.8h14.7M348.7 197.1h15.2M348.7 199.7h15M348.7 194.6h15M52.9 210.4h10.5M73.5 210.4h1.3M79.4 201h.5v4.3M94.1 215.5h-14.7v5.2M261.3 209.8h16.3"/>
<path d="M261.3 207.3h16.3M261.3 212.4h16.3M348.7 202.2h20.3M348.7 207.3h13.7M79.4 230.9v6.2M127.8 233.1h21.4M134.4 230.5h14.8M184.8 228h10.1M184.8 225.5h10.1"/>
</g>
<g fill="#0dab76" stroke="#0dab76" stroke-width=".21">
<circle cx="270" cy="98.1" r=".51"/>
<circle cx="270" cy="87.9" r=".51"/>
<circle cx="270" cy="100.6" r=".51"/>
<circle cx="270" cy="103.2" r=".51"/>
<circle cx="259.8" cy="95.5" r=".51"/>
<circle cx="249.7" cy="95.5" r=".51"/>
<circle cx="364.2" cy="157" r=".51"/>
<circle cx="115.3" cy="122.8" r=".51"/>
<circle cx="100.1" cy="120.3" r=".51"/>
<circle cx="249.7" cy="105.7" r=".51"/>
<circle cx="259.8" cy="115.9" r=".51"/>
<circle cx="270" cy="115.9" r=".51"/>
<circle cx="270" cy="110.8" r=".51"/>
<circle cx="270" cy="113.3" r=".51"/>
<circle cx="259.8" cy="105.7" r=".51"/>
<circle cx="240" cy="80.3" r=".51"/>
<circle cx="240" cy="85.4" r=".51"/>
<circle cx="240" cy="75.2" r=".51"/>
<circle cx="62" cy="130.4" r=".51"/>
<circle cx="257.5" cy="70.1" r=".51"/>
<circle cx="251.7" cy="132.9" r=".51"/>
<circle cx="156" cy="122.8" r=".51"/>
<circle cx="51.8" cy="120.3" r=".51"/>
<circle cx="79.9" cy="215.5" r=".51"/>
<circle cx="258" cy="75.2" r=".51"/>
<circle cx="258" cy="80.3" r=".51"/>
<circle cx="62" cy="120.3" r=".51"/>
<circle cx="72.1" cy="120.3" r=".51"/>
</g>
<g font-size="7.2" fill="#c90d0c">
<text x="310.7" y="255.7">TRONANO</text>
<text x="306" y="261.4">INNOVATIONS</text>
<text x="323.5" y="267.5">LLP.</text>
</g>
<g font-size="3.7" fill="#c90d0c">
<text x="41.3" y="15.7">1</text>
<text x="88.7" y="15.7">2</text>
<text x="136.2" y="15.7">3</text>
<text x="183.7" y="15.7">4</text>
<text x="231.1" y="15.7">5</text>
<text x="278.6" y="15.7">6</text>
<text x="326" y="15.7">7</text>
<text x="373.5" y="15.7">8</text>
<text x="15.4" y="42.9">A</text>
<text x="398.9" y="42.9">A</text>
<text x="15.4" y="93.4">B</text>
<text x="398.9" y="93.4">B</text>
<text x="15.3" y="144">C</text>
<text x="398.8" y="144">C</text>
<text x="15.3" y="194.5">D</text>
<text x="398.8" y="194.5">D</text>
<text x="15.4" y="245.1">E</text>
<text x="398.9" y="245.1">E</text>
<text x="41.3" y="272.2">1</text>
<text x="88.7" y="272.2">2</text>
<text x="136.2" y="272.2">3</text>
<text x="183.7" y="272.2">4</text>
<text x="231.1" y="272.2">5</text>
<text x="278.6" y="272.2">6</text>
<text x="326" y="272.2">7</text>
<text x="373.5" y="272.2">8</text>
</g>
<g font-size="3.6" fill="#c90d0c">
<text x="358.9" y="257.6">Schematic_BG96_Mega2560</text>
<text x="358.6" y="267.9">Sheet:</text>
<text x="372.2" y="267.8">1/1</text>
</g>
<g font-size="3.2" fill="#c90d0c">
<text x="358.9" y="262.7">14-01-2020</text>
<text x="376.3" y="262.7">14:06</text>
</g>
<g font-size="2.5" fill="#808080">
<text x="120.2" y="35.6" transform="rotate(-90 120.2 35.6)">RF-8</text>
<text x="125.1" y="35.8" transform="rotate(-90 125.1 35.8)">RF-7</text>
<text x="130.7" y="35.8" transform="rotate(-90 130.7 35.8)">RF-6</text>
<text x="140.3" y="35.8" transform="rotate(-90 140.3 35.8)">RF-4</text>
<text x="145.6" y="35.8" transform="rotate(-90 145.6 35.8)">RF-3</text>
<text x="151" y="35.8" transform="rotate(-90 151 35.8)">RF-2</text>
<text x="155.5" y="35.6" transform="rotate(-90 155.5 35.6)">RF-1</text>
<text x="49.8" y="40.8" transform="rotate(-90 49.8 40.8)">PGM3-6</text>
<text x="55.1" y="40.5" transform="rotate(-90 55.1 40.5)">PGM3-5</text>
<text x="60.2" y="40.5" transform="rotate(-90 60.2 40.5)">PGM3-4</text>
<text x="65.3" y="40.5" transform="rotate(-90 65.3 40.5)">PGM3-3</text>
<text x="70.4" y="40.3" transform="rotate(-90 70.4 40.3)">PGM3-2</text>
<text x="74.9" y="40.3" transform="rotate(-90 74.9 40.3)">PGM3-1</text>
<text x="135.5" y="36.1" transform="rotate(-90 135.5 36.1)">RF-5</text>
<text x="50.3" y="52.7" transform="rotate(-90 50.3 52.7)">+5V</text>
<text x="55.4" y="52.7" transform="rotate(-90 55.4 52.7)">RESET</text>
<text x="60.5" y="52.7" transform="rotate(-90 60.5 52.7)">MOSI</text>
<text x="65.6" y="52.7" transform="rotate(-90 65.6 52.7)">MISO</text>
<text x="70.6" y="52.7" transform="rotate(-90 70.6 52.7)">SCK</text>
<text x="75.7" y="52.7" transform="rotate(-90 75.7 52.7)">GND</text>
<text x="120.8" y="50.8" transform="rotate(-90 120.8 50.8)">RF_SS</text>
<text x="125.8" y="50.8" transform="rotate(-90 125.8 50.8)">SCK</text>
<text x="130.9" y="50.8" transform="rotate(-90 130.9 50.8)">MOSI</text>
<text x="136" y="50.8" transform="rotate(-90 136 50.8)">MISO</text>
<text x="141.1" y="50.8" transform="rotate(-90 141.1 50.8)">IRQ</text>
<text x="146.1" y="50.8" transform="rotate(-90 146.1 50.8)">GND</text>
<text x="151.2" y="50.8" transform="rotate(-90 151.2 50.8)">RST</text>
<text x="156.3" y="50.8" transform="rotate(-90 156.3 50.8)">+3V3</text>
<text x="260.5" y="69.5">RESET</text>
<text x="282.7" y="66.3">IC3</text>
<text x="98.7" y="75.9">GREEN</text>
<text x="242.5" y="74.9">22pF</text>
<text x="250.2" y="74.9">C7</text>
<text x="269.5" y="74.7">XTAL2</text>
<text x="82" y="82.5" transform="rotate(-90 82 82.5)">+5V</text>
<text x="93.5" y="83.1">R4</text>
<text x="93.6" y="78.3">1K</text>
<text x="103.9" y="78">ON</text>
<text x="115.7" y="82.4" transform="rotate(-90 115.7 82.4)">GND</text>
<text x="242.8" y="80.2">22pF</text>
<text x="250.2" y="80.2">C8</text>
<text x="251.7" y="85.3">100n</text>
<text x="259.9" y="84.8">C3</text>
<text x="264.9" y="85.4">AREF</text>
<text x="237.5" y="93">GND</text>
<text x="253.9" y="92.8">+5V</text>
<text x="234.8" y="99">C4</text>
<text x="244.9" y="99">C5</text>
<text x="255.1" y="99.5">C6</text>
<text x="349.2" y="100.1">AT_COMM_RX</text>
<text x="349.7" y="97.6">AT_COMM_TX</text>
<text x="97.4" y="102">+5V</text>
<text x="112.7" y="102.6">+5V</text>
<text x="232.4" y="104.1">100n</text>
<text x="242.5" y="104.1">100n</text>
<text x="252.7" y="104.6">100n</text>
<text x="360.1" y="107.6">SCK</text>
<text x="360.1" y="102.5">MISO</text>
<text x="360.1" y="105.1">MOSI</text>
<text x="102.3" y="113.5" transform="rotate(-90 102.3 113.5)">+5V</text>
<text x="360.1" y="110.2">PB0</text>
<text x="41.7" y="119.2">PWRIN</text>
<text x="56.9" y="119.8">D1</text>
<text x="77.2" y="117.1">MC33269D-5.0</text>
<text x="77.2" y="114.5">IC2</text>
<text x="114.5" y="115.7" transform="rotate(-90 114.5 115.7)">+5V</text>
<text x="249.1" y="116.9">+5V</text>
<text x="29.4" y="123.8">SL1-1</text>
<text x="56.5" y="125.9">PC1</text>
<text x="56.9" y="122.6">M7</text>
<text x="67.4" y="125">C2</text>
<text x="102.6" y="125.9">PC2</text>
<text x="117.9" y="122.8">+5V</text>
<text x="155.9" y="122.8">+3V3</text>
<text x="257.3" y="121">GND</text>
<text x="29.4" y="128.9">SL1-2</text>
<text x="54.1" y="128.4">47u</text>
<text x="65" y="130">100n</text>
<text x="102.4" y="128.4">47u</text>
<text x="250.2" y="131.6" transform="rotate(-90 250.2 131.6)">R2</text>
<text x="255" y="131.6" transform="rotate(-90 255 131.6)">10K</text>
<text x="152" y="136.1" transform="rotate(-90 152 136.1)">100n</text>
<text x="247" y="137.6">C1</text>
<text x="159.6" y="139.5" transform="rotate(-90 159.6 139.5)">C13</text>
<text x="246" y="142.7">22p</text>
<text x="258.5" y="145.8">BC547_BASE</text>
<text x="259.6" y="148.6">RST</text>
<text x="354.3" y="148.6">ESP_RX</text>
<text x="59.4" y="151.4">GND</text>
<text x="69.6" y="150.7">GND</text>
<text x="82.3" y="150.8">GND</text>
<text x="97.5" y="151.2">GND</text>
<text x="117.9" y="150">GND</text>
<text x="153.4" y="150.6">GND</text>
<text x="249.2" y="150.7">GND</text>
<text x="259.6" y="150.7">RF_SS</text>
<text x="348.8" y="155.9">SCL</text>
<text x="349.1" y="153.3">SDA</text>
<text x="354.6" y="150.9">ESP_TX</text>
<text x="354.3" y="157.5">RN2B 10</text>
<text x="364.2" y="157">K</text>
<text x="370" y="158.9" transform="rotate(-90 370 158.9)">+5V</text>
<text x="354" y="162.1">RN2C 10K</text>
<text x="350.5" y="171.5">USER_LED</text>
<text x="357.3" y="179.1">A_RX</text>
<text x="357.6" y="176.1">A_TX</text>
<text x="79.1" y="188.3" transform="rotate(-90 79.1 188.3)">PWRIN</text>
<text x="154.3" y="195">U$1</text>
<text x="351.2" y="194.4">A_STATUS</text>
<text x="352.5" y="196.9">PWRKEY</text>
<text x="77.9" y="199.7" transform="rotate(-90 77.9 199.7)">R3</text>
<text x="82.7" y="199.7" transform="rotate(-90 82.7 199.7)">10K</text>
<text x="351.5" y="199.2">RESET_N</text>
<text x="355.8" y="201.5">SENSE_PIN</text>
<text x="62.4" y="209.6">R5</text>
<text x="67.8" y="208.8">10K</text>
<text x="261.3" y="209.8">AP_READY</text>
<text x="261.3" y="207.1">RI</text>
<text x="352.3" y="207.1">ENABLE</text>
<text x="53.2" y="213.7">BC547_BASE</text>
<text x="256.8" y="212.4">USER_BUTTON</text>
<text x="82.4" y="217.5">SENSE_PIN</text>
<text x="131.4" y="227.3">GND</text>
<text x="187.1" y="225.5">ESP_RX</text>
<text x="187.3" y="227.8">ESP_TX</text>
<text x="282.7" y="225.1">ATMEGA2560-16AU</text>
<text x="77.9" y="229.6" transform="rotate(-90 77.9 229.6)">R1</text>
<text x="82.7" y="229.6" transform="rotate(-90 82.7 229.6)">22K</text>
<text x="129" y="232.8">+5V</text>
<text x="154.3" y="238.2">ESP12E_DEVKIT</text>
<text x="76.8" y="242.2">GND</text>
</g>
<text font-size="2.3" fill="#808080" x="236.5" y="132.9">RESET</text>
<g font-size="2.1" fill="#808080">
<text x="248.4" y="67.3">1</text>
<text x="248.4" y="69.8">2</text>
<text x="255.3" y="67.3">3</text>
<text x="255.3" y="69.8">4</text>
<text x="278" y="69.8">30</text>
<text x="285" y="70.9">RESET</text>
<text x="331.8" y="70.9">(AD7)PA7</text>
<text x="346" y="69.8">71</text>
<text x="278" y="74.9">33</text>
<text x="285" y="76">XTAL2</text>
<text x="331.8" y="76">(AD5)PA5</text>
<text x="331.8" y="73.5">(AD6)PA6</text>
<text x="346" y="77.4">74</text>
<text x="346" y="74.9">73</text>
<text x="346" y="72.3">72</text>
<text x="278" y="80">34</text>
<text x="285" y="81.1">XTAL1</text>
<text x="331.8" y="83.6">(AD2)PA2</text>
<text x="331.8" y="81.1">(AD3)PA3</text>
<text x="331.8" y="78.5">(AD4)PA4</text>
<text x="346" y="82.5">76</text>
<text x="346" y="80">75</text>
<text x="276.8" y="87.6">100</text>
<text x="278" y="85">98</text>
<text x="285" y="86.2">AREF</text>
<text x="285" y="88.7">AVCC</text>
<text x="331.8" y="88.7">(AD0)PA0</text>
<text x="331.8" y="86.2">(AD1)PA1</text>
<text x="346" y="87.6">78</text>
<text x="346" y="85">77</text>
<text x="278" y="90.1">99</text>
<text x="285" y="91.2">AGND</text>
<text x="315.3" y="93.8">(OC0A/OC1C/PCINT7)PB7</text>
<text x="346" y="92.7">26</text>
<text x="346" y="95.2">25</text>
<text x="278" y="97.7">10</text>
<text x="278" y="100.3">31</text>
<text x="285" y="98.9">VCC</text>
<text x="285.1" y="101.4">VCC</text>
<text x="321.8" y="98.9">(OC1A/PCINT5)PB5</text>
<text x="321.8" y="96.3">(OC1B/PCINT6)PB6</text>
<text x="321.8" y="101.4">(OC2A/PCINT4)PB4</text>
<text x="346" y="97.7">24</text>
<text x="346" y="100.3">23</text>
<text x="278" y="102.8">61</text>
<text x="278" y="105.4">80</text>
<text x="278.1" y="107.9">11</text>
<text x="285.1" y="104">VCC</text>
<text x="285.1" y="106.5">VCC</text>
<text x="322.2" y="103.9">(MISO/PCINT3)PB3</text>
<text x="322.2" y="106.5">(MOSI/PCINT2)PB2</text>
<text x="346" y="102.8">22</text>
<text x="346" y="105.4">21</text>
<text x="346" y="107.9">20</text>
<text x="278" y="110.4">32</text>
<text x="278" y="113">62</text>
<text x="285" y="109">GND</text>
<text x="285.1" y="111.3">GND</text>
<text x="285.1" y="113.8">GND</text>
<text x="323.3" y="109">(SCK/PCINT1)PB1</text>
<text x="324.8" y="111.6">(SS/PCINT0)PB0</text>
<text x="346" y="110.4">19</text>
<text x="75.7" y="119.9">3</text>
<text x="92.8" y="119.9">2</text>
<text x="278" y="115.5">81</text>
<text x="285.1" y="116.3">GND</text>
<text x="331.9" y="119.2">(A14)PC6</text>
<text x="331.9" y="116.6">(A15)PC7</text>
<text x="346" y="118.1">59</text>
<text x="346" y="115.5">60</text>
<text x="79.6" y="121">VI</text>
<text x="82.8" y="124.3">ADJ</text>
<text x="87" y="121">VO</text>
<text x="123.9" y="122.4">1</text>
<text x="127.8" y="123.6">IN</text>
<text x="136.4" y="123.6">OUT</text>
<text x="143.6" y="122.4">5</text>
<text x="331.9" y="124.3">(A12)PC4</text>
<text x="331.9" y="121.7">(A13)PC5</text>
<text x="346" y="125.7">56</text>
<text x="346" y="123.1">57</text>
<text x="346" y="120.6">58</text>
<text x="84.5" y="126.9" transform="rotate(-90 84.5 126.9)">1</text>
<text x="123.9" y="127.5">3</text>
<text x="127.8" y="128.6">EN</text>
<text x="331.9" y="129.3">(A10)PC2</text>
<text x="332.1" y="126.8">(A11)PC3</text>
<text x="333.1" y="131.9">(A9)PC1</text>
<text x="346" y="130.8">54</text>
<text x="346" y="128.2">55</text>
<text x="123.9" y="132.6">2</text>
<text x="127.8" y="133.7">GND</text>
<text x="134.5" y="133.7">NC/FB</text>
<text x="143.6" y="132.6">4</text>
<text x="278" y="135.8">41</text>
<text x="278" y="133.3">42</text>
<text x="285" y="137">PL6</text>
<text x="285" y="134.4">PL7</text>
<text x="333.1" y="134.4">(A8)PC0</text>
<text x="346" y="133.3">53</text>
<text x="278" y="143.5">38</text>
<text x="278" y="140.9">39</text>
<text x="278" y="138.4">40</text>
<text x="285" y="142">PL4(OC5B)</text>
<text x="285" y="139.5">PL5(OC5C)</text>
<text x="333.2" y="139.5">(T0)PD7</text>
<text x="333.2" y="142">(T1)PD6</text>
<text x="346" y="138.4">50</text>
<text x="346" y="140.9">49</text>
<text x="346" y="143.5">48</text>
<text x="278" y="148.5">36</text>
<text x="278" y="146">37</text>
<text x="285" y="149.7">PL1(ICP5)</text>
<text x="285" y="147.1">PL2(T5)</text>
<text x="285" y="144.6">PL3(OC5A)</text>
<text x="325" y="149.7">(TXD1/INT3)PD3</text>
<text x="330.1" y="144.6">(XCK1)PD5</text>
<text x="331" y="147.1">(ICP1)PD4</text>
<text x="346" y="146">47</text>
<text x="346" y="148.5">46</text>
<text x="278" y="151.1">35</text>
<text x="285" y="152.2">PL0(ICP4)</text>
<text x="324.8" y="152.2">(RXD1/INT2)PD2</text>
<text x="326.1" y="154.7">(SDA/INT1)PD1</text>
<text x="346" y="151.1">45</text>
<text x="346" y="153.6">44</text>
<text x="354.8" y="153.6">2</text>
<text x="361.8" y="153.6">7</text>
<text x="278" y="161.2">84</text>
<text x="278" y="158.7">83</text>
<text x="278" y="156.2">82</text>
<text x="285" y="159.8">PK6(ADC14/PCINT22)</text>
<text x="285" y="157.3">PK7(ADC15/PCINT23)</text>
<text x="326.3" y="157.3">(SCL/INT0)PD0</text>
<text x="346" y="161.2">9</text>
<text x="346" y="156.2">43</text>
<text x="355" y="158.7">3</text>
<text x="362" y="158.7">6</text>
<text x="278" y="166.3">86</text>
<text x="278" y="163.8">85</text>
<text x="285" y="167.4">PK3(ADC11/PCINT19)</text>
<text x="285" y="164.9">PK4(ADC12/PCINT20)</text>
<text x="285" y="162.4">PK5(ADC13/PCINT21)</text>
<text x="319.4" y="162.4">(CLKO/ICP3/INT7)PE7</text>
<text x="324.7" y="167.4">(OC3C/INT5)PE5</text>
<text x="328.1" y="164.9">(T3/INT6)PE6</text>
<text x="346" y="166.3">7</text>
<text x="346" y="163.8">8</text>
<text x="278" y="173.9">89</text>
<text x="278" y="171.4">88</text>
<text x="278" y="168.9">87</text>
<text x="285" y="172.5">PK1(ADC9/PCINT17)</text>
<text x="285" y="170">PK2(ADC10/PCINT18)</text>
<text x="324.7" y="172.5">(OC3A/AIN1)PE3</text>
<text x="324.8" y="170">(OC3B/INT4)PE4</text>
<text x="346" y="171.4">5</text>
<text x="346" y="168.9">6</text>
<text x="346" y="173.9">4</text>
<text x="278" y="179">79</text>
<text x="285" y="175.1">PK0(ADC8/PCINT16)</text>
<text x="324.9" y="175.1">(XCK0/AIN0)PE2</text>
<text x="330.4" y="177.6">(TXD0)PE1</text>
<text x="346" y="179">2</text>
<text x="346" y="176.5">3</text>
<text x="278" y="184.1">68</text>
<text x="278" y="181.6">69</text>
<text x="285" y="185.2">PJ5(PCINT14)</text>
<text x="285" y="182.7">PJ6(PCINT15)</text>
<text x="285" y="180.1">PJ7</text>
<text x="323.3" y="180.1">(RXD0/PCIN8)PE0</text>
<text x="326.2" y="185.2">(ADC7/TDI)PF7</text>
<text x="346" y="184.1">90</text>
<text x="278" y="191.7">65</text>
<text x="278" y="189.2">66</text>
<text x="278" y="186.6">67</text>
<text x="285" y="190.3">PJ3(PCINT12)</text>
<text x="285" y="187.7">PJ4(PCINT13)</text>
<text x="325.1" y="187.7">(ADC6/TDO)PF6</text>
<text x="325.2" y="190.3">(ADC5/TMS)PF5</text>
<text x="346" y="191.7">93</text>
<text x="346" y="189.2">92</text>
<text x="346" y="186.6">91</text>
<text x="278" y="196.8">63</text>
<text x="278" y="194.3">64</text>
<text x="285" y="197.9">PJ0(RXD3/PCINT9)</text>
<text x="285" y="195.4">PJ1(TXD3/PCINT10)</text>
<text x="285" y="192.8">PJ2(XCK3/PCINT11)</text>
<text x="325.4" y="192.8">(ADC4/TCK)PF4</text>
<text x="330.2" y="197.9">(ADC2)PF2</text>
<text x="330.2" y="195.4">(ADC3)PF3</text>
<text x="346" y="196.8">95</text>
<text x="346" y="194.3">94</text>
<text x="156.6" y="198.3">AD0</text>
<text x="156.6" y="200.8">RSV</text>
<text x="156.6" y="203.4">RSV</text>
<text x="174.6" y="198.3">D0</text>
<text x="174.6" y="200.8">D1</text>
<text x="174.6" y="203.4">D2</text>
<text x="278" y="201.9">27</text>
<text x="285" y="203">PH7(T4)</text>
<text x="330.2" y="203">(ADC0)PF0</text>
<text x="330.2" y="200.4">(ADC1)PF1</text>
<text x="346" y="201.9">97</text>
<text x="346" y="199.3">96</text>
<text x="156.6" y="205.9">SD3</text>
<text x="156.6" y="208.5">SD2</text>
<text x="174.6" y="205.9">D3</text>
<text x="174.6" y="208.5">D4</text>
<text x="278" y="209.5">16</text>
<text x="278" y="207">17</text>
<text x="278" y="204.4">18</text>
<text x="285" y="208.1">PH5(OC4C)</text>
<text x="285" y="205.5">PH6(OC2B)</text>
<text x="329.8" y="208.1">(OC0B)PG5</text>
<text x="346" y="207">1</text>
<text x="346" y="209.5">29</text>
<text x="156.6" y="211">SD1</text>
<text x="156.6" y="213.5">CMD</text>
<text x="172.6" y="213.5">GND</text>
<text x="173.6" y="211">3V3</text>
<text x="278" y="214.6">14</text>
<text x="278" y="212">15</text>
<text x="285" y="215.7">PH2(XCK2)</text>
<text x="285" y="213.1">PH3(OC4A)</text>
<text x="285" y="210.6">PH4(OC4B)</text>
<text x="328.5" y="210.6">(TOSC1)PG4</text>
<text x="328.5" y="213.1">(TOSC2)PG3</text>
<text x="331.6" y="215.7">(ALE)PG2</text>
<text x="346" y="214.6">70</text>
<text x="346" y="212">28</text>
<text x="156.6" y="216.1">SD0</text>
<text x="156.6" y="218.6">CLK</text>
<text x="156.6" y="221.2">GND</text>
<text x="174.6" y="216.1">D5</text>
<text x="174.6" y="218.6">D6</text>
<text x="174.6" y="221.2">D7</text>
<text x="278" y="219.6">12</text>
<text x="278" y="217.1">13</text>
<text x="285" y="220.8">PH0(RXD2)</text>
<text x="285" y="218.2">PH1(TXD2)</text>
<text x="331.9" y="220.8">(WR)PG0</text>
<text x="332.5" y="218.2">(RD)PG1</text>
<text x="346" y="217.1">52</text>
<text x="346" y="219.6">51</text>
<text x="156.6" y="223.7">3V3</text>
<text x="156.6" y="226.2">EN</text>
<text x="174.4" y="226.2">RX</text>
<text x="174.6" y="223.7">D8</text>
<text x="156.6" y="228.8">RST</text>
<text x="156.6" y="231.3">GND</text>
<text x="156.6" y="233.9">VIN</text>
<text x="172.6" y="231.3">GND</text>
<text x="173.6" y="233.9">3V3</text>
<text x="174.6" y="228.8">TX</text>
</g>
<g font-size="1.8" fill="#c90d0c">
<text x="61.4" y="124.9" transform="rotate(-90 61.4 124.9)">+</text>
<text x="99.5" y="124.9" transform="rotate(-90 99.5 124.9)">+</text>
</g>
</svg>
